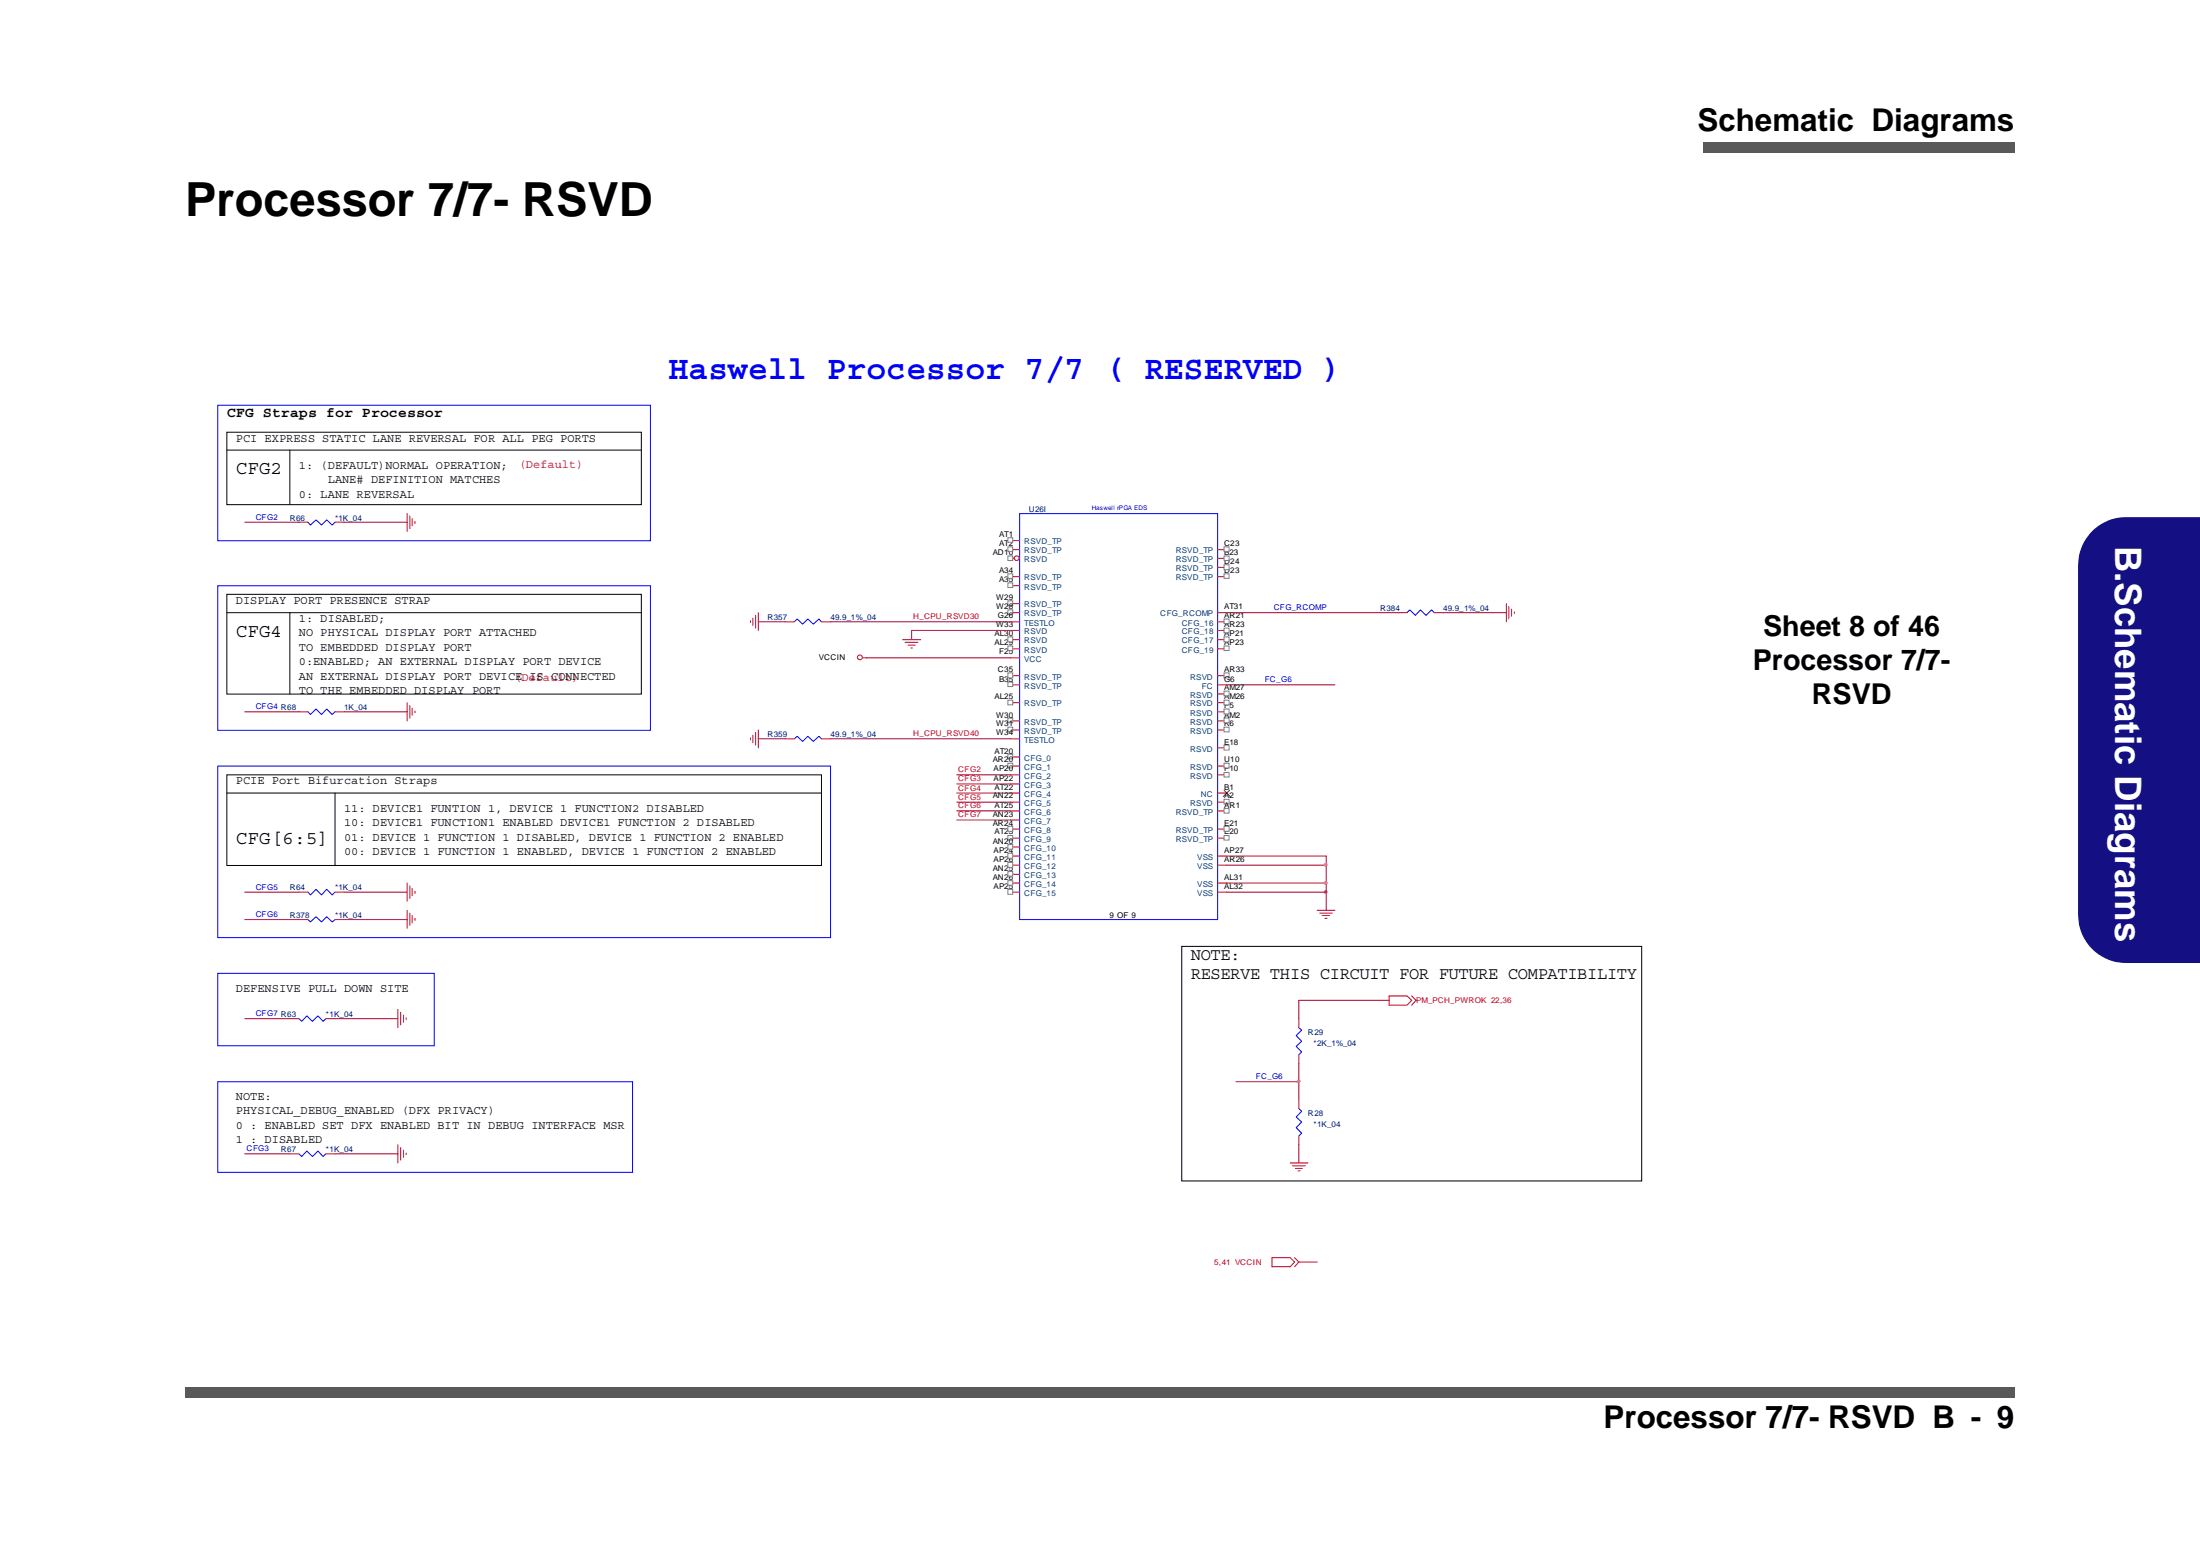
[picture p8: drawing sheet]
<svg xmlns="http://www.w3.org/2000/svg" width="297mm" height="210mm" viewBox="0 0 297 210" stroke-linecap="round" stroke-linejoin="round" font-family="sans-serif">
<g fill="#595959">
<path d="M230 19.2h42v1.4h-42z"/>
<path d="M25 187.2h247v1.4h-247z"/>
</g>
<path d="M282.3 72a6.2 6.2 0 0 1 4.7-2.1h10v60h-10a6.4 6.4 0 0 1-6.3-6.3v-47.3a6.4 6.4 0 0 1 1.6-4.3z" fill-rule="evenodd" fill="#140f83"/>
<g fill="#140f83">
<path d="M282.4 71.8a6.2 6.2 0 0 1 4.6-2h10v6.5v-6.3h-10h-.6l-1.2 .3-1.2 .4-1.4 1.1-1.1 1.5-.4 1.1-.2 .6-.1 1.3v47.3l.1 1.2 .6 1.7-.1 .1-.7-1.8-.1-1.2v-47.3a6.4 6.4 0 0 1 1.8-4.5z"/>
<path d="M297 76.3v53.7h-10a6.5 6.5 0 0 1-5.6-3.4l.1-.1 1.1 1.5 .9 .7 1.1 .6 1.2 .4 1.2 .1h10z"/>
</g>
<g fill="#fff">
<path d="M141 49.5h5.5v2.4h-5.5z"/>
<path d="M141 49.4h5.6v.2h-5.6z"/>
<path d="M146.4 49.5h.2v2.5h-.2z"/>
<path d="M140.9 51.8h5.6v.2h-5.6z"/>
<path d="M140.9 49.4h.2v2.5h-.2z"/>
<path d="M139.5 79.7h5.5v2.4h-5.5z"/>
<path d="M139.5 79.6h5.6v.2h-5.6z"/>
<path d="M144.9 79.7h.2v2.5h-.2z"/>
<path d="M139.4 82.1h5.6v.1h-5.6z"/>
<path d="M139.4 79.6h.2v2.5h-.2z"/>
<path d="M29.4 47.4h192.4v125.1h-192.4z"/>
</g>
<path d="M175.4 135h12.2M166.9 146h8.5" fill="none" stroke="#800040" stroke-width=".14"/>
<path d="M137.7 69.3h26.7v54.8h-26.7z" fill="none" stroke="#00f" stroke-width=".14"/>
<path d="M164.4 104.6h1.3" fill="none" stroke="#f00" stroke-width=".14"/>
<path d="M165.3 104.3h.6v.6h-.6z" fill-rule="evenodd" fill="#fff" stroke="#808080" stroke-width=".14"/>
<path d="M164.4 103.4h1.3" fill="none" stroke="#f00" stroke-width=".14"/>
<path d="M165.3 103h.6v.7h-.6z" fill-rule="evenodd" fill="#fff" stroke="#808080" stroke-width=".14"/>
<path d="M164.4 107h1.3M164.4 116.8h1.3M164.4 115.6h1.3M164.4 113.1h1.3" fill="none" stroke="#f00" stroke-width=".14"/>
<path d="M165.3 106.7l.8 .8M166 106.7l-.8 .8" fill="none" stroke="#804000" stroke-width=".14"/>
<path d="M165.3 112.8h.6v.6h-.6z" fill-rule="evenodd" fill="#fff" stroke="#808080" stroke-width=".14"/>
<path d="M164.4 111.9h1.3" fill="none" stroke="#f00" stroke-width=".14"/>
<path d="M165.3 111.5h.6v.7h-.6z" fill-rule="evenodd" fill="#fff" stroke="#808080" stroke-width=".14"/>
<path d="M164.4 108.3h1.3" fill="none" stroke="#f00" stroke-width=".14"/>
<path d="M165.3 107.9h.6v.6h-.6z" fill-rule="evenodd" fill="#fff" stroke="#808080" stroke-width=".14"/>
<path d="M164.4 101h1.3" fill="none" stroke="#f00" stroke-width=".14"/>
<path d="M165.3 100.6h.6v.6h-.6z" fill-rule="evenodd" fill="#fff" stroke="#808080" stroke-width=".14"/>
<path d="M164.4 109.5h1.3" fill="none" stroke="#f00" stroke-width=".14"/>
<path d="M165.3 109.1h.6v.7h-.6z" fill-rule="evenodd" fill="#fff" stroke="#808080" stroke-width=".14"/>
<path d="M164.4 98.5h1.3" fill="none" stroke="#f00" stroke-width=".14"/>
<path d="M165.3 98.2h.6v.6h-.6z" fill-rule="evenodd" fill="#fff" stroke="#808080" stroke-width=".14"/>
<path d="M164.4 97.3h1.3" fill="none" stroke="#f00" stroke-width=".14"/>
<path d="M165.3 96.9h.6v.7h-.6z" fill-rule="evenodd" fill="#fff" stroke="#808080" stroke-width=".14"/>
<path d="M164.4 96.1h1.3" fill="none" stroke="#f00" stroke-width=".14"/>
<path d="M165.3 95.7h.6v.7h-.6z" fill-rule="evenodd" fill="#fff" stroke="#808080" stroke-width=".14"/>
<path d="M164.4 94.9h1.3" fill="none" stroke="#f00" stroke-width=".14"/>
<path d="M165.3 94.5h.6v.7h-.6z" fill-rule="evenodd" fill="#fff" stroke="#808080" stroke-width=".14"/>
<path d="M164.4 93.7h1.3" fill="none" stroke="#f00" stroke-width=".14"/>
<path d="M165.3 93.3h.6v.6h-.6z" fill-rule="evenodd" fill="#fff" stroke="#808080" stroke-width=".14"/>
<path d="M164.4 87.6h1.3" fill="none" stroke="#f00" stroke-width=".14"/>
<path d="M165.3 87.2h.6v.6h-.6z" fill-rule="evenodd" fill="#fff" stroke="#808080" stroke-width=".14"/>
<path d="M164.4 86.3h1.3" fill="none" stroke="#f00" stroke-width=".14"/>
<path d="M165.3 86h.6v.6h-.6z" fill-rule="evenodd" fill="#fff" stroke="#808080" stroke-width=".14"/>
<path d="M164.4 85.1h1.3" fill="none" stroke="#f00" stroke-width=".14"/>
<path d="M165.3 84.8h.6v.6h-.6z" fill-rule="evenodd" fill="#fff" stroke="#808080" stroke-width=".14"/>
<path d="M164.4 83.9h1.3" fill="none" stroke="#f00" stroke-width=".14"/>
<path d="M165.3 83.6h.6v.6h-.6z" fill-rule="evenodd" fill="#fff" stroke="#808080" stroke-width=".14"/>
<path d="M164.4 77.8h1.3M164.4 82.7h1.3" fill="none" stroke="#f00" stroke-width=".14"/>
<path d="M165.3 77.5h.6v.6h-.6z" fill-rule="evenodd" fill="#fff" stroke="#808080" stroke-width=".14"/>
<path d="M164.4 76.6h1.3" fill="none" stroke="#f00" stroke-width=".14"/>
<path d="M165.3 76.2h.6v.7h-.6z" fill-rule="evenodd" fill="#fff" stroke="#808080" stroke-width=".14"/>
<path d="M164.4 75.4h1.3" fill="none" stroke="#f00" stroke-width=".14"/>
<path d="M165.3 75h.6v.7h-.6z" fill-rule="evenodd" fill="#fff" stroke="#808080" stroke-width=".14"/>
<path d="M164.4 74.2h1.3" fill="none" stroke="#f00" stroke-width=".14"/>
<path d="M165.3 73.8h.6v.6h-.6z" fill-rule="evenodd" fill="#fff" stroke="#808080" stroke-width=".14"/>
<path d="M136.4 120.4h1.3" fill="none" stroke="#f00" stroke-width=".14"/>
<path d="M136.1 120h.6v.7h-.6z" fill-rule="evenodd" fill="#fff" stroke="#808080" stroke-width=".14"/>
<path d="M136.4 119.2h1.3" fill="none" stroke="#f00" stroke-width=".14"/>
<path d="M136.1 118.9h.6v.6h-.6z" fill-rule="evenodd" fill="#fff" stroke="#808080" stroke-width=".14"/>
<path d="M136.4 118h1.3" fill="none" stroke="#f00" stroke-width=".14"/>
<path d="M136.1 117.7h.6v.6h-.6z" fill-rule="evenodd" fill="#fff" stroke="#808080" stroke-width=".14"/>
<path d="M136.4 113.1h1.3" fill="none" stroke="#f00" stroke-width=".14"/>
<path d="M136.1 112.8h.6v.6h-.6z" fill-rule="evenodd" fill="#fff" stroke="#808080" stroke-width=".14"/>
<path d="M136.4 111.9h1.3" fill="none" stroke="#f00" stroke-width=".14"/>
<path d="M136.1 111.5h.6v.7h-.6z" fill-rule="evenodd" fill="#fff" stroke="#808080" stroke-width=".14"/>
<path d="M136.4 92.4h1.3M136.4 110.7h1.3M136.4 109.5h1.3" fill="none" stroke="#f00" stroke-width=".14"/>
<path d="M136.1 92.1h.6v.6h-.6z" fill-rule="evenodd" fill="#fff" stroke="#808080" stroke-width=".14"/>
<path d="M136.4 91.2h1.3" fill="none" stroke="#f00" stroke-width=".14"/>
<path d="M136.1 90.8h.6v.7h-.6z" fill-rule="evenodd" fill="#fff" stroke="#808080" stroke-width=".14"/>
<path d="M136.4 88.8h1.3M136.4 87.6h1.3" fill="none" stroke="#f00" stroke-width=".14"/>
<path d="M136.1 87.2h.6v.6h-.6z" fill-rule="evenodd" fill="#fff" stroke="#808080" stroke-width=".14"/>
<path d="M136.4 86.3h1.3" fill="none" stroke="#f00" stroke-width=".14"/>
<path d="M136.1 86h.6v.6h-.6z" fill-rule="evenodd" fill="#fff" stroke="#808080" stroke-width=".14"/>
<path d="M136.4 79.1h1.3M136.4 85.1h1.3" fill="none" stroke="#f00" stroke-width=".14"/>
<path d="M136.1 78.7h.6v.6h-.6z" fill-rule="evenodd" fill="#fff" stroke="#808080" stroke-width=".14"/>
<path d="M136.4 77.8h1.3" fill="none" stroke="#f00" stroke-width=".14"/>
<path d="M136.1 77.5h.6v.6h-.6z" fill-rule="evenodd" fill="#fff" stroke="#808080" stroke-width=".14"/>
<circle cx="137.3" cy="75.3" r=".32" fill="#fff" stroke="#f00" stroke-width=".14"/>
<path d="M136.4 75.4h.5" fill="none" stroke="#f00" stroke-width=".14"/>
<path d="M136.1 75h.6v.7h-.6z" fill-rule="evenodd" fill="#fff" stroke="#808080" stroke-width=".14"/>
<path d="M136.4 74.2h1.3" fill="none" stroke="#f00" stroke-width=".14"/>
<path d="M136.1 73.8h.6v.6h-.6z" fill-rule="evenodd" fill="#fff" stroke="#808080" stroke-width=".14"/>
<path d="M136.4 73h1.3" fill="none" stroke="#f00" stroke-width=".14"/>
<path d="M136.1 72.6h.6v.6h-.6z" fill-rule="evenodd" fill="#fff" stroke="#808080" stroke-width=".14"/>
<path d="M136.4 116.8h1.3" fill="none" stroke="#f00" stroke-width=".14"/>
<path d="M136.1 116.4h.6v.7h-.6z" fill-rule="evenodd" fill="#fff" stroke="#808080" stroke-width=".14"/>
<path d="M136.4 115.6h1.3" fill="none" stroke="#f00" stroke-width=".14"/>
<path d="M136.1 115.2h.6v.7h-.6z" fill-rule="evenodd" fill="#fff" stroke="#808080" stroke-width=".14"/>
<path d="M136.4 114.3h1.3" fill="none" stroke="#f00" stroke-width=".14"/>
<path d="M136.1 114h.6v.6h-.6z" fill-rule="evenodd" fill="#fff" stroke="#808080" stroke-width=".14"/>
<path d="M136.4 81.5h1.3" fill="none" stroke="#f00" stroke-width=".14"/>
<path d="M136.1 81.1h.6v.7h-.6z" fill-rule="evenodd" fill="#fff" stroke="#808080" stroke-width=".14"/>
<path d="M136.4 82.7h1.3" fill="none" stroke="#f00" stroke-width=".14"/>
<path d="M136.1 82.3h.6v.6h-.6z" fill-rule="evenodd" fill="#fff" stroke="#808080" stroke-width=".14"/>
<path d="M136.4 83.9h1.3M164.4 91.2h1.3" fill="none" stroke="#f00" stroke-width=".14"/>
<path d="M165.3 90.8h.6v.7h-.6z" fill-rule="evenodd" fill="#fff" stroke="#808080" stroke-width=".14"/>
<path d="M136.4 94.9h1.3M164.4 92.4h1.3" fill="none" stroke="#f00" stroke-width=".14"/>
<path d="M136.1 94.5h.6v.7h-.6z" fill-rule="evenodd" fill="#fff" stroke="#808080" stroke-width=".14"/>
<path d="M136.4 97.3h1.3" fill="none" stroke="#f00" stroke-width=".14"/>
<path d="M136.1 96.9h.6v.7h-.6z" fill-rule="evenodd" fill="#fff" stroke="#808080" stroke-width=".14"/>
<path d="M136.4 98.5h1.3" fill="none" stroke="#f00" stroke-width=".14"/>
<path d="M136.1 98.2h.6v.6h-.6z" fill-rule="evenodd" fill="#fff" stroke="#808080" stroke-width=".14"/>
<path d="M136.4 99.7h1.3M136.4 102.2h1.3" fill="none" stroke="#f00" stroke-width=".14"/>
<path d="M136.1 101.8h.6v.6h-.6z" fill-rule="evenodd" fill="#fff" stroke="#808080" stroke-width=".14"/>
<path d="M136.4 103.4h1.3" fill="none" stroke="#f00" stroke-width=".14"/>
<path d="M136.1 103h.6v.7h-.6z" fill-rule="evenodd" fill="#fff" stroke="#808080" stroke-width=".14"/>
<g fill="none" stroke="#f00" stroke-width=".14">
<path d="M40.4 70.5h1.2M45.2 70.5h1.3M55 69.3v2.4M55.3 69.6v1.8M55.6 70v1M56 70.4v.3M40.4 96.1h1.2M45.2 96.1h1.3M55 94.9v2.4M55.3 95.2v1.7M55.6 95.6v.9M56 96v.2"/>
<path d="M101.3 99.6v.3M101.3 83.8v.2M101.6 99.2v1.1M101.6 83.4v1M102 98.9v1.7M102 83.1v1.7M102.4 98.5v2.5M102.4 82.7v2.4M106 99.7h1.3M106 83.9h1.3M110.9 99.7h1.2M110.9 83.9h1.2"/>
<path d="M116.5 88.8h.5M121.9 86.3h2.4M122.2 86.7h1.7M122.6 87.1h1M123 87.5h.2M188.8 82.7h1.2M193.7 82.7h1.1M203.4 81.5v2.4M203.7 81.8v1.8M204.1 82.2v1M204.5 82.6v.2M55 119.2v2.5"/>
<path d="M55.3 119.6v1.7M55.6 119.9v1M136.4 107h1.3M136.4 108.3h1.3M136.4 105.8h1.3M136.4 104.6h1.3M164.4 119.2h1.3M39.1 137.5h1.3M40.4 120.4h1.2M40.4 124.1h1.2M44 137.5h1.2M45.2 120.4h1.3"/>
<path d="M45.2 124.1h1.3M53.7 136.3v2.4M54.1 136.6v1.8M54.5 137v1M54.8 137.4v.2M55 122.9v2.4M55.3 123.3v1.6M55.6 123.6v1M56 124v.2M56 120.3v.3M164.4 120.4h1.3M175.4 137.5v1.2"/>
<path d="M177.8 122.9h2.4M178.2 123.3h1.7M178.5 123.6h1M178.9 124h.3M187.6 134.4h2.4l.6 .6-.6 .7h-2.4zM190.6 134.4l.6 .6-.6 .7M39.1 155.8h1.3M44 155.8h1.2M53.7 154.5v2.5M54.1 154.9v1.7M54.5 155.3v.9M54.8 155.6v.3"/>
<path d="M174.2 157h2.4M174.5 157.4h1.7M174.9 157.7h1M175.3 158h.2M175.4 148.5v1.1M175.4 153.3v1.2M175.4 142.4v1.2M171.7 169.8h2.5l.6 .6-.6 .6h-2.5zM174.8 169.8l.6 .6-.6 .6"/>
<circle cx="116.1" cy="88.7" r=".33"/>
</g>
<g fill="none" stroke="#800040" stroke-width=".14">
<path d="M33 70.5h7.4M46.5 70.5h8.5M33 96.1h7.4M46.5 96.1h8.5M102.4 99.7h3.6M102.4 83.9h3.6M112.1 99.7h24.3M112.1 83.9h24.3M117 88.8h19.4M136.4 85.1h-13.3v1.2M165.7 92.4h14.5M165.7 82.7h23.1"/>
<path d="M194.8 82.7h8.6M129.2 105.8h7.2M129.2 108.3h7.2M129.2 107h7.2M129.2 104.6h7.2M129.2 109.5h7.2M129.2 110.7h7.2M165.7 115.6h13.4v1.2M165.7 116.8h13.4M165.7 119.2h13.4M179.1 116.8v2.4M179.1 119.2v1.2"/>
<path d="M33 124.1h7.4M33 137.5h6.1M33 120.4h7.4M45.2 137.5h8.5M46.5 124.1h8.5M46.5 120.4h8.5M165.7 120.4h13.4M175.4 135v2.5M179.1 120.4v2.5M33 155.8h6.1M45.2 155.8h8.5M175.4 154.5v2.5"/>
<path d="M175.4 143.6v4.9M175.4 170.4h2.4"/>
</g>
<g fill="none" stroke="#00f" stroke-width=".14">
<path d="M29.4 54.7h58.4v18.3h-58.4zM29.4 79.1h58.4v19.5h-58.4zM41.6 70.5l.3 .4 .8-.7 .7 .7 .7-.7 .8 .7 .3-.4M41.6 96.1l.3 .3 .8-.7 .7 .7 .7-.7 .8 .7 .3-.3M107.3 99.7l.3-.3 .8 .7 .7-.7 .7 .7 .8-.7 .3 .3M107.3 83.9l.3-.3 .8 .7 .7-.7 .7 .7 .8-.7 .3 .3M190 82.7l.4-.4 .7 .8 .7-.8 .7 .8 .8-.8 .4 .4M29.4 103.4h82.7v23.2h-82.7zM29.4 131.4h29.2v9.8h-29.2zM40.4 137.5l.3 .4 .7-.8 .8 .8 .7-.8 .7 .8 .4-.4M41.6 120.4l.3 .4 .8-.8 .7 .8 .7-.8 .8 .8 .3-.4M41.6 124.1l.3 .3 .8-.7 .7 .7 .7-.7 .8 .7 .3-.3"/>
<path d="M175.4 138.7l.3 .4-.7 .7 .7 .8-.7 .7 .7 .7-.3 .4M29.4 146h56v12.3h-56zM40.4 155.8l.3 .3 .7-.7 .8 .7 .7-.7 .7 .7 .4-.3M175.4 149.6l.3 .4-.7 .8 .7 .7-.7 .7 .7 .8-.3 .3"/>
</g>
<path d="M30.6 58.3h56v9.8h-56zM30.6 60.8h56M39.1 60.8v7.3M30.6 82.7h56M30.6 80.2h56v13.5h-56zM39.1 82.7v11M30.6 104.6h80.3v12.2h-80.3zM30.6 107h80.3M45.2 107v9.8M159.6 127.7h62.1v31.7h-62.1z" fill="none" stroke="#000" stroke-width=".14"/>
<g fill="#f0f" stroke="#f0f" stroke-width=".14">
<path d="M175.2 145.8h.3v.3h-.3z" fill-rule="evenodd"/>
<circle cx="179" cy="120.4" r=".2"/>
<circle cx="179" cy="116.7" r=".2"/>
<circle cx="179" cy="119.2" r=".2"/>
</g>
<text font-size="6.3" x="25" y="29.1">Processor 7/7- RSVD</text>
<text font-size="4.9" fill="#fff" x="285.6" y="73.6" transform="rotate(90 285.6 73.6)">B.Schematic Diagrams</text>
<text font-size="4.5" fill="#00f" x="90.3" y="51.1">Haswell Processor 7/7 ( RESERVED )</text>
<g font-size="4.2">
<text x="229.2" y="17.7">Schematic Diagrams</text>
<text x="216.5" y="192.7">Processor 7/7- RSVD B - 9</text>
</g>
<g font-size="3.9">
<text x="238" y="85.9">Sheet 8 of 46</text>
<text x="236.6" y="90.5">Processor 7/7-</text>
<text x="244.6" y="95">RSVD</text>
</g>
<g font-size="2.6">
<text x="31.9" y="64">CFG2</text>
<text x="31.9" y="86">CFG4</text>
<text x="31.9" y="114">CFG[6:5]</text>
</g>
<g font-size="2.3">
<text x="160.8" y="129.6">NOTE:</text>
<text x="160.8" y="132.2">RESERVE THIS CIRCUIT FOR FUTURE COMPATIBILITY</text>
</g>
<text font-size="1.9" x="30.6" y="56.3">CFG Straps for Processor</text>
<g font-size="1.6">
<text x="31.9" y="59.6">PCI EXPRESS STATIC LANE REVERSAL FOR ALL PEG PORTS</text>
<text x="40.4" y="63.3">1: (DEFAULT)NORMAL OPERATION;</text>
<text x="44.3" y="65.2">LANE# DEFINITION MATCHES</text>
<text x="40.4" y="67.2">0: LANE REVERSAL</text>
<text x="31.9" y="81.5">DISPLAY PORT PRESENCE STRAP</text>
<text x="40.4" y="84">1: DISABLED;</text>
<text x="40.4" y="85.9">NO PHYSICAL DISPLAY PORT ATTACHED</text>
<text x="40.4" y="87.9">TO EMBEDDED DISPLAY PORT</text>
<text x="40.4" y="89.8">0:ENABLED; AN EXTERNAL DISPLAY PORT DEVICE</text>
<text x="40.4" y="91.7">AN EXTERNAL DISPLAY PORT DEVICE IS CONNECTED</text>
<text x="40.4" y="93.7">TO THE EMBEDDED DISPLAY PORT</text>
<text x="31.9" y="105.9">PCIE Port Bifurcation Straps</text>
<text x="46.5" y="109.5">11: DEVICE1 FUNTION 1, DEVICE 1 FUNCTION2 DISABLED</text>
<text x="46.5" y="111.5">10: DEVICE1 FUNCTION1 ENABLED DEVICE1 FUNCTION 2 DISABLED</text>
<text x="46.5" y="113.5">01: DEVICE 1 FUNCTION 1 DISABLED, DEVICE 1 FUNCTION 2 ENABLED</text>
<text x="46.5" y="115.4">00: DEVICE 1 FUNCTION 1 ENABLED, DEVICE 1 FUNCTION 2 ENABLED</text>
<text x="31.9" y="133.9">DEFENSIVE PULL DOWN SITE</text>
<text x="31.9" y="148.5">NOTE:</text>
<text x="31.9" y="150.4">PHYSICAL_DEBUG_ENABLED (DFX PRIVACY)</text>
<text x="31.9" y="152.4">0 : ENABLED SET DFX ENABLED BIT IN DEBUG INTERFACE MSR</text>
<text x="31.9" y="154.3">1 : DISABLED</text>
</g>
<g font-size="1.6" fill="#f00">
<text x="70" y="63.1">(Default)</text>
<text x="69.4" y="91.9">(Default)</text>
</g>
<g font-size="1.1" fill="#00f">
<text x="34.5" y="70.2">CFG2</text>
<text x="172" y="82.3">CFG_RCOMP</text>
<text x="34.5" y="95.7">CFG4 R68</text>
<text x="170.8" y="92.1">FC_G6</text>
<text x="34.5" y="120.1">CFG5</text>
<text x="34.5" y="123.7">CFG6</text>
<text x="34.5" y="137.1">CFG7 R63</text>
<text x="169.5" y="145.7">FC_G6</text>
<text x="33.3" y="155.4">CFG3</text>
</g>
<g font-size="1.1" fill="#000080">
<text x="39.1" y="70.3">R66</text>
<text x="45.2" y="70.3">*1K_04</text>
<text x="138.9" y="69.1">U26I</text>
<text x="103.6" y="83.7">R357</text>
<text x="112.1" y="83.7">49.9_1%_04</text>
<text x="186.3" y="82.5">R384</text>
<text x="194.8" y="82.5">49.9_1%_04</text>
<text x="46.5" y="95.9">1K_04</text>
<text x="103.6" y="99.5">R359</text>
<text x="112.1" y="99.5">49.9_1%_04</text>
<text x="39.1" y="120.2">R64</text>
<text x="39.1" y="123.9">R378</text>
<text x="45.2" y="120.2">*1K_04</text>
<text x="45.2" y="123.9">*1K_04</text>
<text x="44" y="137.3">*1K_04</text>
<text x="176.6" y="139.7">R29</text>
<text x="177.4" y="141.2">*2K_1%_04</text>
<text x="37.9" y="155.5">R67</text>
<text x="44" y="155.5">*1K_04</text>
<text x="176.6" y="150.6">R28</text>
<text x="177.4" y="152.1">*1K_04</text>
</g>
<g font-size="1.1">
<text x="134" y="74.9">AD10</text>
<text x="134.9" y="77.4">A34</text>
<text x="134.9" y="73.7">AT2</text>
<text x="134.9" y="72.5">AT1</text>
<text x="165.3" y="77.4">D23</text>
<text x="165.3" y="76.1">D24</text>
<text x="165.3" y="74.9">B23</text>
<text x="165.3" y="73.7">C23</text>
<text x="134.5" y="81">W29</text>
<text x="134.5" y="82.2">W28</text>
<text x="134.7" y="83.4">G26</text>
<text x="134.9" y="78.6">A35</text>
<text x="165.3" y="82.2">AT31</text>
<text x="165.3" y="83.4">AR21</text>
<text x="110.6" y="89">VCCIN</text>
<text x="134.3" y="87.1">AL29</text>
<text x="134.3" y="85.9">AL30</text>
<text x="134.5" y="84.7">W33</text>
<text x="134.9" y="88.3">F25</text>
<text x="165.3" y="87.1">AP23</text>
<text x="165.3" y="85.9">AP21</text>
<text x="165.3" y="84.7">AR23</text>
<text x="134.3" y="94.4">AL25</text>
<text x="134.7" y="90.8">C35</text>
<text x="134.9" y="92">B35</text>
<text x="165.3" y="95.6">F5</text>
<text x="165.3" y="94.4">AM26</text>
<text x="165.3" y="93.2">AM27</text>
<text x="165.3" y="90.8">AR33</text>
<text x="165.3" y="92">G6</text>
<text x="134.3" y="101.7">AT20</text>
<text x="134.5" y="96.9">W30</text>
<text x="134.5" y="98">W31</text>
<text x="134.5" y="99.3">W34</text>
<text x="165.3" y="100.5">E18</text>
<text x="165.3" y="98">K6</text>
<text x="165.3" y="96.9">AM2</text>
<text x="134" y="102.9">AR20</text>
<text x="134" y="107.8">AN22</text>
<text x="134.2" y="105.4">AP22</text>
<text x="134.2" y="104.1">AP20</text>
<text x="134.3" y="106.6">AT22</text>
<text x="165.3" y="104.1">P10</text>
<text x="165.3" y="102.9">U10</text>
<text x="165.3" y="107.8">A2</text>
<text x="165.3" y="106.6">B1</text>
<text x="134" y="111.5">AR24</text>
<text x="134" y="110.2">AN23</text>
<text x="134" y="113.9">AN20</text>
<text x="134.3" y="112.6">AT23</text>
<text x="134.3" y="109">AT25</text>
<text x="165.3" y="112.6">E20</text>
<text x="165.3" y="111.5">E21</text>
<text x="165.3" y="109">AR1</text>
<text x="134" y="118.8">AN26</text>
<text x="134" y="117.5">AN25</text>
<text x="134.2" y="120">AP25</text>
<text x="134.2" y="116.3">AP26</text>
<text x="134.2" y="115.1">AP24</text>
<text x="165.3" y="116.3">AR26</text>
<text x="165.3" y="115.1">AP27</text>
<text x="165.3" y="118.8">AL31</text>
<text x="165.3" y="120">AL32</text>
<text x="149.8" y="123.9">9 OF 9</text>
</g>
<g font-size="1.1" fill="#004080">
<text x="138.3" y="75.9">RSVD</text>
<text x="138.3" y="74.6">RSVD_TP</text>
<text x="138.3" y="73.5">RSVD_TP</text>
<text x="158.7" y="77.1">RSVD_TP</text>
<text x="158.7" y="75.9">RSVD_TP</text>
<text x="158.7" y="74.6">RSVD_TP</text>
<text x="138.3" y="79.6">RSVD_TP</text>
<text x="138.3" y="78.3">RSVD_TP</text>
<text x="138.3" y="82">RSVD_TP</text>
<text x="138.3" y="83.2">RSVD_TP</text>
<text x="156.7" y="83.2">CFG_RCOMP</text>
<text x="158.7" y="78.3">RSVD_TP</text>
<text x="138.3" y="89.3">VCC</text>
<text x="138.3" y="88.1">RSVD</text>
<text x="138.3" y="86.9">RSVD</text>
<text x="138.3" y="85.6">RSVD</text>
<text x="138.3" y="84.4">TESTLO</text>
<text x="159.6" y="88.1">CFG_19</text>
<text x="159.6" y="86.9">CFG_17</text>
<text x="159.6" y="85.6">CFG_18</text>
<text x="159.6" y="84.4">CFG_16</text>
<text x="138.3" y="93">RSVD_TP</text>
<text x="138.3" y="91.7">RSVD_TP</text>
<text x="138.3" y="95.4">RSVD_TP</text>
<text x="160.7" y="95.4">RSVD</text>
<text x="160.7" y="94.2">RSVD</text>
<text x="160.7" y="91.7">RSVD</text>
<text x="162.3" y="93">FC</text>
<text x="138.3" y="97.8">RSVD_TP</text>
<text x="138.3" y="99">RSVD_TP</text>
<text x="138.3" y="100.2">TESTLO</text>
<text x="160.7" y="101.5">RSVD</text>
<text x="160.7" y="99">RSVD</text>
<text x="160.7" y="97.8">RSVD</text>
<text x="160.7" y="96.6">RSVD</text>
<text x="138.3" y="102.7">CFG_0</text>
<text x="138.3" y="103.9">CFG_1</text>
<text x="138.3" y="107.6">CFG_4</text>
<text x="138.3" y="106.3">CFG_3</text>
<text x="138.3" y="105.1">CFG_2</text>
<text x="160.7" y="105.1">RSVD</text>
<text x="160.7" y="103.9">RSVD</text>
<text x="162.1" y="107.6">NC</text>
<text x="138.3" y="113.7">CFG_9</text>
<text x="138.3" y="112.4">CFG_8</text>
<text x="138.3" y="111.2">CFG_7</text>
<text x="138.3" y="110">CFG_6</text>
<text x="138.3" y="108.8">CFG_5</text>
<text x="158.7" y="113.7">RSVD_TP</text>
<text x="158.7" y="112.4">RSVD_TP</text>
<text x="158.7" y="110">RSVD_TP</text>
<text x="160.7" y="108.8">RSVD</text>
<text x="138.3" y="119.7">CFG_14</text>
<text x="138.3" y="118.5">CFG_13</text>
<text x="138.3" y="117.3">CFG_12</text>
<text x="138.3" y="116.1">CFG_11</text>
<text x="138.3" y="114.8">CFG_10</text>
<text x="161.6" y="117.3">VSS</text>
<text x="161.6" y="116.1">VSS</text>
<text x="161.6" y="119.7">VSS</text>
<text x="138.3" y="120.9">CFG_15</text>
<text x="161.6" y="120.9">VSS</text>
</g>
<g font-size="1.1" fill="#f00">
<text x="123.3" y="83.6">H_CPU_RSVD30</text>
<text x="123.3" y="99.4">H_CPU_RSVD40</text>
<text x="129.4" y="105.5">CFG3</text>
<text x="129.4" y="107.9">CFG5</text>
<text x="129.4" y="106.7">CFG4</text>
<text x="129.4" y="104.3">CFG2</text>
<text x="129.4" y="109.1">CFG6</text>
<text x="129.4" y="110.4">CFG7</text>
<text x="191.2" y="135.3">PM_PCH_PWROK 22,36</text>
<text x="163.9" y="170.8">5,41 VCCIN</text>
</g>
<text font-size=".9" fill="#00f" x="147.4" y="68.8">Haswell rPGA EDS</text>
</svg>
